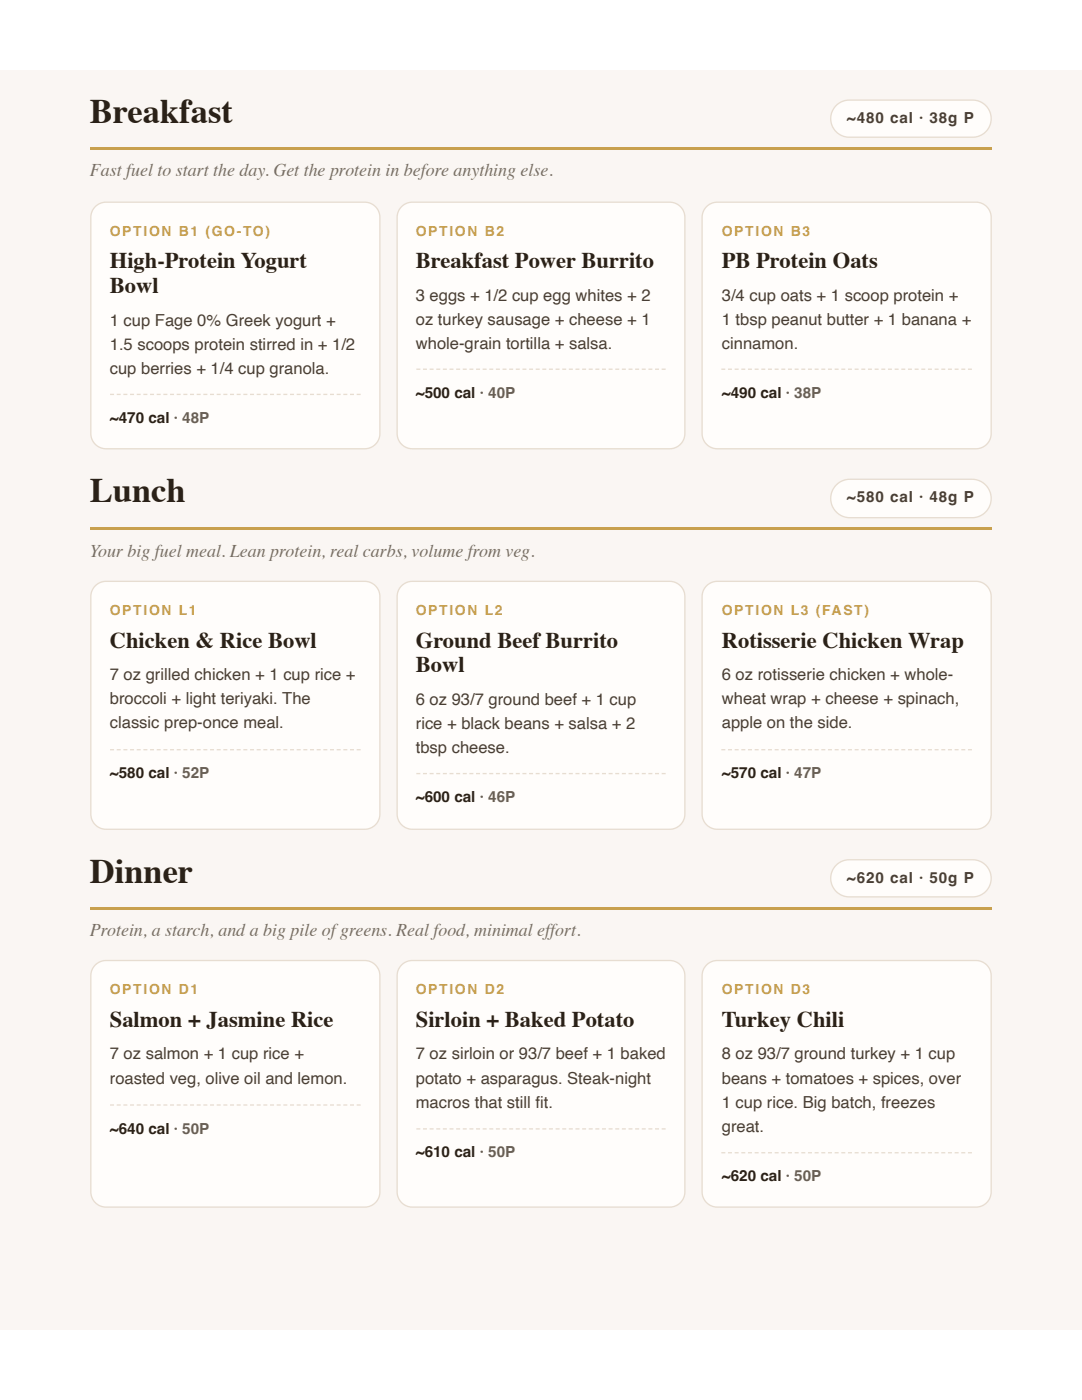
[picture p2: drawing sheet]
<svg xmlns="http://www.w3.org/2000/svg" width="216mm" height="279mm" viewBox="0 0 216 279" stroke-linecap="round" stroke-linejoin="round" font-family="sans-serif">
<path d="M0 14h215.9v251.4h-215.9z" fill="#faf6f3"/>
<g fill="#c8a04e">
<path d="M18 29.4h179.9v.5h-179.9z"/>
<path d="M18 105.3h179.9v.5h-179.9z"/>
<path d="M18 181h179.9v.5h-179.9z"/>
</g>
<path d="M166.8 21.1l1-.7 1.4-.4h24.9a3.7 3.7 0 0 1 3.7 3.7 3.7 3.7 0 0 1-3.7 3.7h-24.6a3.7 3.7 0 0 1-3.5-2.3 3.7 3.7 0 0 1 .8-4z" fill="#fffdfb"/>
<path d="M166.8 21.1l1-.7 1.4-.4h24.9a3.7 3.7 0 0 1 3.7 3.7 3.7 3.7 0 0 1-3.7 3.7h-24.6a3.7 3.7 0 0 1-3.5-2.3 3.7 3.7 0 0 1 .8-4z" fill="none" stroke="#e7ddd1" stroke-width=".26"/>
<path d="M19 41.2l1-.6 1.2-.3h51.6a3 3 0 0 1 3 3.1v43.1a3 3 0 0 1-3 3.1h-51.6a3 3 0 0 1-3.1-3.1v-43.1l.3-1.2z" fill="#fffdfb"/>
<path d="M19 41.2l1-.6 1.2-.3h51.6a3 3 0 0 1 3 3.1v43.1a3 3 0 0 1-3 3.1h-51.6a3 3 0 0 1-3.1-3.1v-43.1l.3-1.2z" fill="none" stroke="#e7ddd1" stroke-width=".26"/>
<path d="M22 78.6h.8v.2h-.8zM23.3 78.6h.8v.2h-.8zM24.6 78.6h.8v.2h-.8zM26 78.6h.7v.2h-.7zM27.3 78.6h.8v.2h-.8zM28.6 78.6h.8v.2h-.8zM29.9 78.6h.8v.2h-.8zM31.3 78.6h.8v.2h-.8zM32.6 78.6h.8v.2h-.8zM33.9 78.6h.8v.2h-.8zM35.3 78.6h.8v.2h-.8zM36.6 78.6h.8v.2h-.8zM37.9 78.6h.8v.2h-.8zM39.3 78.6h.7v.2h-.7zM40.6 78.6h.8v.2h-.8zM41.9 78.6h.8v.2h-.8zM43.2 78.6h.8v.2h-.8zM44.6 78.6h.8v.2h-.8zM45.9 78.6h.8v.2h-.8zM47.2 78.6h.8v.2h-.8zM48.6 78.6h.8v.2h-.8zM49.9 78.6h.8v.2h-.8zM51.2 78.6h.8v.2h-.8zM52.6 78.6h.7v.2h-.7zM53.9 78.6h.8v.2h-.8zM55.2 78.6h.8v.2h-.8zM56.5 78.6h.8v.2h-.8zM57.9 78.6h.8v.2h-.8zM59.2 78.6h.8v.2h-.8zM60.5 78.6h.8v.2h-.8zM61.9 78.6h.8v.2h-.8zM63.2 78.6h.8v.2h-.8zM64.5 78.6h.8v.2h-.8zM65.9 78.6h.7v.2h-.7zM67.2 78.6h.8v.2h-.8zM68.5 78.6h.8v.2h-.8zM69.8 78.6h.8v.2h-.8zM71.2 78.6h.8v.2h-.8z" fill="#e7ddd1"/>
<path d="M80.1 41.2l1-.6 1.2-.3h51.3a3 3 0 0 1 3.1 3.1v43.1a3 3 0 0 1-3.1 3.1h-51.3a3 3 0 0 1-3.1-3.1v-43.1l.3-1.2z" fill="#fffdfb"/>
<path d="M80.1 41.2l1-.6 1.2-.3h51.3a3 3 0 0 1 3.1 3.1v43.1a3 3 0 0 1-3.1 3.1h-51.3a3 3 0 0 1-3.1-3.1v-43.1l.3-1.2z" fill="none" stroke="#e7ddd1" stroke-width=".26"/>
<path d="M83.1 73.6h.8v.2h-.8zM84.4 73.6h.8v.2h-.8zM85.7 73.6h.8v.2h-.8zM87 73.6h.8v.2h-.8zM88.4 73.6h.8v.2h-.8zM89.7 73.6h.8v.2h-.8zM91 73.6h.8v.2h-.8zM92.3 73.6h.8v.2h-.8zM93.7 73.6h.8v.2h-.8zM95 73.6h.8v.2h-.8zM96.3 73.6h.8v.2h-.8zM97.6 73.6h.8v.2h-.8zM99 73.6h.7v.2h-.7zM100.3 73.6h.8v.2h-.8zM101.6 73.6h.8v.2h-.8zM102.9 73.6h.8v.2h-.8zM104.2 73.6h.8v.2h-.8zM105.6 73.6h.8v.2h-.8zM106.9 73.6h.8v.2h-.8zM108.2 73.6h.8v.2h-.8zM109.5 73.6h.8v.2h-.8zM110.9 73.6h.8v.2h-.8zM112.2 73.6h.8v.2h-.8zM113.5 73.6h.8v.2h-.8zM114.8 73.6h.8v.2h-.8zM116.2 73.6h.7v.2h-.7zM117.5 73.6h.8v.2h-.8zM118.8 73.6h.8v.2h-.8zM120.1 73.6h.8v.2h-.8zM121.4 73.6h.8v.2h-.8zM122.8 73.6h.8v.2h-.8zM124.1 73.6h.8v.2h-.8zM125.4 73.6h.8v.2h-.8zM126.7 73.6h.8v.2h-.8zM128.1 73.6h.8v.2h-.8zM129.4 73.6h.8v.2h-.8zM130.7 73.6h.8v.2h-.8zM132 73.6h.8v.2h-.8z" fill="#e7ddd1"/>
<path d="M141 41.2l1-.6 1.1-.3h51.6a3 3 0 0 1 3.1 3.1v43.1a3 3 0 0 1-3.1 3.1h-51.6a3 3 0 0 1-3-3.1v-43.1l.2-1.2z" fill="#fffdfb"/>
<path d="M141 41.2l1-.6 1.1-.3h51.6a3 3 0 0 1 3.1 3.1v43.1a3 3 0 0 1-3.1 3.1h-51.6a3 3 0 0 1-3-3.1v-43.1l.2-1.2z" fill="none" stroke="#e7ddd1" stroke-width=".26"/>
<path d="M143.9 73.6h.8v.2h-.8zM145.3 73.6h.8v.2h-.8zM146.6 73.6h.8v.2h-.8zM147.9 73.6h.8v.2h-.8zM149.3 73.6h.7v.2h-.7zM150.6 73.6h.8v.2h-.8zM151.9 73.6h.8v.2h-.8zM153.2 73.6h.8v.2h-.8zM154.6 73.6h.8v.2h-.8zM155.9 73.6h.8v.2h-.8zM157.2 73.6h.8v.2h-.8zM158.6 73.6h.8v.2h-.8zM159.9 73.6h.8v.2h-.8zM161.2 73.6h.8v.2h-.8zM162.6 73.6h.7v.2h-.7zM163.9 73.6h.8v.2h-.8zM165.2 73.6h.8v.2h-.8zM166.5 73.6h.8v.2h-.8zM167.9 73.6h.8v.2h-.8zM169.2 73.6h.8v.2h-.8zM170.5 73.6h.8v.2h-.8zM171.9 73.6h.8v.2h-.8zM173.2 73.6h.8v.2h-.8zM174.5 73.6h.8v.2h-.8zM175.9 73.6h.7v.2h-.7zM177.2 73.6h.8v.2h-.8zM178.5 73.6h.8v.2h-.8zM179.8 73.6h.8v.2h-.8zM181.2 73.6h.8v.2h-.8zM182.5 73.6h.8v.2h-.8zM183.8 73.6h.8v.2h-.8zM185.2 73.6h.8v.2h-.8zM186.5 73.6h.8v.2h-.8zM187.8 73.6h.8v.2h-.8zM189.2 73.6h.7v.2h-.7zM190.5 73.6h.8v.2h-.8zM191.8 73.6h.8v.2h-.8zM193.1 73.6h.8v.2h-.8z" fill="#e7ddd1"/>
<path d="M166.9 96.8l1-.8 1.4-.3 24.6-.1a3.8 3.8 0 0 1 3.9 3.9 3.8 3.8 0 0 1-3.9 3.8h-24.3a3.8 3.8 0 0 1-3.5-2.3 3.8 3.8 0 0 1 .8-4.2z" fill="#fffdfb"/>
<path d="M166.9 96.8l1-.8 1.4-.3 24.6-.1a3.8 3.8 0 0 1 3.9 3.9 3.8 3.8 0 0 1-3.9 3.8h-24.3a3.8 3.8 0 0 1-3.5-2.3 3.8 3.8 0 0 1 .8-4.2z" fill="none" stroke="#e7ddd1" stroke-width=".26"/>
<path d="M19 116.9l1-.6 1.2-.3h51.6a3 3 0 0 1 3 3.1v43.4a3 3 0 0 1-3 3h-51.6a3 3 0 0 1-3.1-3v-43.4l.3-1.2z" fill="#fffdfb"/>
<path d="M19 116.9l1-.6 1.2-.3h51.6a3 3 0 0 1 3 3.1v43.4a3 3 0 0 1-3 3h-51.6a3 3 0 0 1-3.1-3v-43.4l.3-1.2z" fill="none" stroke="#e7ddd1" stroke-width=".26"/>
<path d="M22 149.5h.8v.3h-.8zM23.3 149.5h.8v.3h-.8zM24.6 149.5h.8v.3h-.8zM26 149.5h.7v.3h-.7zM27.3 149.5h.8v.3h-.8zM28.6 149.5h.8v.3h-.8zM29.9 149.5h.8v.3h-.8zM31.3 149.5h.8v.3h-.8zM32.6 149.5h.8v.3h-.8zM33.9 149.5h.8v.3h-.8zM35.3 149.5h.8v.3h-.8zM36.6 149.5h.8v.3h-.8zM37.9 149.5h.8v.3h-.8zM39.3 149.5h.7v.3h-.7zM40.6 149.5h.8v.3h-.8zM41.9 149.5h.8v.3h-.8zM43.2 149.5h.8v.3h-.8zM44.6 149.5h.8v.3h-.8zM45.9 149.5h.8v.3h-.8zM47.2 149.5h.8v.3h-.8zM48.6 149.5h.8v.3h-.8zM49.9 149.5h.8v.3h-.8zM51.2 149.5h.8v.3h-.8zM52.6 149.5h.7v.3h-.7zM53.9 149.5h.8v.3h-.8zM55.2 149.5h.8v.3h-.8zM56.5 149.5h.8v.3h-.8zM57.9 149.5h.8v.3h-.8zM59.2 149.5h.8v.3h-.8zM60.5 149.5h.8v.3h-.8zM61.9 149.5h.8v.3h-.8zM63.2 149.5h.8v.3h-.8zM64.5 149.5h.8v.3h-.8zM65.9 149.5h.7v.3h-.7zM67.2 149.5h.8v.3h-.8zM68.5 149.5h.8v.3h-.8zM69.8 149.5h.8v.3h-.8zM71.2 149.5h.8v.3h-.8z" fill="#e7ddd1"/>
<path d="M80.1 116.9l1-.6 1.2-.3h51.3a3 3 0 0 1 3.1 3.1v43.4a3 3 0 0 1-3.1 3h-51.3a3 3 0 0 1-3.1-3v-43.4l.3-1.2z" fill="#fffdfb"/>
<path d="M80.1 116.9l1-.6 1.2-.3h51.3a3 3 0 0 1 3.1 3.1v43.4a3 3 0 0 1-3.1 3h-51.3a3 3 0 0 1-3.1-3v-43.4l.3-1.2z" fill="none" stroke="#e7ddd1" stroke-width=".26"/>
<path d="M83.1 154.3h.8v.2h-.8zM84.4 154.3h.8v.2h-.8zM85.7 154.3h.8v.2h-.8zM87 154.3h.8v.2h-.8zM88.4 154.3h.8v.2h-.8zM89.7 154.3h.8v.2h-.8zM91 154.3h.8v.2h-.8zM92.3 154.3h.8v.2h-.8zM93.7 154.3h.8v.2h-.8zM95 154.3h.8v.2h-.8zM96.3 154.3h.8v.2h-.8zM97.6 154.3h.8v.2h-.8zM99 154.3h.7v.2h-.7zM100.3 154.3h.8v.2h-.8zM101.6 154.3h.8v.2h-.8zM102.9 154.3h.8v.2h-.8zM104.2 154.3h.8v.2h-.8zM105.6 154.3h.8v.2h-.8zM106.9 154.3h.8v.2h-.8zM108.2 154.3h.8v.2h-.8zM109.5 154.3h.8v.2h-.8zM110.9 154.3h.8v.2h-.8zM112.2 154.3h.8v.2h-.8zM113.5 154.3h.8v.2h-.8zM114.8 154.3h.8v.2h-.8zM116.2 154.3h.7v.2h-.7zM117.5 154.3h.8v.2h-.8zM118.8 154.3h.8v.2h-.8zM120.1 154.3h.8v.2h-.8zM121.4 154.3h.8v.2h-.8zM122.8 154.3h.8v.2h-.8zM124.1 154.3h.8v.2h-.8zM125.4 154.3h.8v.2h-.8zM126.7 154.3h.8v.2h-.8zM128.1 154.3h.8v.2h-.8zM129.4 154.3h.8v.2h-.8zM130.7 154.3h.8v.2h-.8zM132 154.3h.8v.2h-.8z" fill="#e7ddd1"/>
<path d="M141 116.9l1-.6 1.1-.3h51.6a3 3 0 0 1 3.1 3.1v43.4a3 3 0 0 1-3.1 3h-51.6a3 3 0 0 1-3-3v-43.4l.2-1.2z" fill="#fffdfb"/>
<path d="M141 116.9l1-.6 1.1-.3h51.6a3 3 0 0 1 3.1 3.1v43.4a3 3 0 0 1-3.1 3h-51.6a3 3 0 0 1-3-3v-43.4l.2-1.2z" fill="none" stroke="#e7ddd1" stroke-width=".26"/>
<path d="M143.9 149.5h.8v.3h-.8zM145.3 149.5h.8v.3h-.8zM146.6 149.5h.8v.3h-.8zM147.9 149.5h.8v.3h-.8zM149.3 149.5h.7v.3h-.7zM150.6 149.5h.8v.3h-.8zM151.9 149.5h.8v.3h-.8zM153.2 149.5h.8v.3h-.8zM154.6 149.5h.8v.3h-.8zM155.9 149.5h.8v.3h-.8zM157.2 149.5h.8v.3h-.8zM158.6 149.5h.8v.3h-.8zM159.9 149.5h.8v.3h-.8zM161.2 149.5h.8v.3h-.8zM162.6 149.5h.7v.3h-.7zM163.9 149.5h.8v.3h-.8zM165.2 149.5h.8v.3h-.8zM166.5 149.5h.8v.3h-.8zM167.9 149.5h.8v.3h-.8zM169.2 149.5h.8v.3h-.8zM170.5 149.5h.8v.3h-.8zM171.9 149.5h.8v.3h-.8zM173.2 149.5h.8v.3h-.8zM174.5 149.5h.8v.3h-.8zM175.9 149.5h.7v.3h-.7zM177.2 149.5h.8v.3h-.8zM178.5 149.5h.8v.3h-.8zM179.8 149.5h.8v.3h-.8zM181.2 149.5h.8v.3h-.8zM182.5 149.5h.8v.3h-.8zM183.8 149.5h.8v.3h-.8zM185.2 149.5h.8v.3h-.8zM186.5 149.5h.8v.3h-.8zM187.8 149.5h.8v.3h-.8zM189.2 149.5h.7v.3h-.7zM190.5 149.5h.8v.3h-.8zM191.8 149.5h.8v.3h-.8zM193.1 149.5h.8v.3h-.8z" fill="#e7ddd1"/>
<path d="M166.8 172.7l1-.7 1.4-.4h24.9a3.7 3.7 0 0 1 3.7 3.7 3.7 3.7 0 0 1-3.7 3.7h-24.6a3.7 3.7 0 0 1-3.5-2.3 3.7 3.7 0 0 1 .8-4z" fill="#fffdfb"/>
<path d="M166.8 172.7l1-.7 1.4-.4h24.9a3.7 3.7 0 0 1 3.7 3.7 3.7 3.7 0 0 1-3.7 3.7h-24.6a3.7 3.7 0 0 1-3.5-2.3 3.7 3.7 0 0 1 .8-4z" fill="none" stroke="#e7ddd1" stroke-width=".26"/>
<path d="M19 192.6l1-.7 1.2-.2h51.6a3 3 0 0 1 3 3v43.2a3 3 0 0 1-3 3h-51.6a3 3 0 0 1-3.1-3v-43.2l.3-1.1z" fill="#fffdfb"/>
<path d="M19 192.6l1-.7 1.2-.2h51.6a3 3 0 0 1 3 3v43.2a3 3 0 0 1-3 3h-51.6a3 3 0 0 1-3.1-3v-43.2l.3-1.1z" fill="none" stroke="#e7ddd1" stroke-width=".26"/>
<path d="M22 220.4h.8v.3h-.8zM23.3 220.4h.8v.3h-.8zM24.6 220.4h.8v.3h-.8zM26 220.4h.7v.3h-.7zM27.3 220.4h.8v.3h-.8zM28.6 220.4h.8v.3h-.8zM29.9 220.4h.8v.3h-.8zM31.3 220.4h.8v.3h-.8zM32.6 220.4h.8v.3h-.8zM33.9 220.4h.8v.3h-.8zM35.3 220.4h.8v.3h-.8zM36.6 220.4h.8v.3h-.8zM37.9 220.4h.8v.3h-.8zM39.3 220.4h.7v.3h-.7zM40.6 220.4h.8v.3h-.8zM41.9 220.4h.8v.3h-.8zM43.2 220.4h.8v.3h-.8zM44.6 220.4h.8v.3h-.8zM45.9 220.4h.8v.3h-.8zM47.2 220.4h.8v.3h-.8zM48.6 220.4h.8v.3h-.8zM49.9 220.4h.8v.3h-.8zM51.2 220.4h.8v.3h-.8zM52.6 220.4h.7v.3h-.7zM53.9 220.4h.8v.3h-.8zM55.2 220.4h.8v.3h-.8zM56.5 220.4h.8v.3h-.8zM57.9 220.4h.8v.3h-.8zM59.2 220.4h.8v.3h-.8zM60.5 220.4h.8v.3h-.8zM61.9 220.4h.8v.3h-.8zM63.2 220.4h.8v.3h-.8zM64.5 220.4h.8v.3h-.8zM65.9 220.4h.7v.3h-.7zM67.2 220.4h.8v.3h-.8zM68.5 220.4h.8v.3h-.8zM69.8 220.4h.8v.3h-.8zM71.2 220.4h.8v.3h-.8z" fill="#e7ddd1"/>
<path d="M80.1 192.6l1-.7 1.2-.2h51.3a3 3 0 0 1 3.1 3v43.2a3 3 0 0 1-3.1 3h-51.3a3 3 0 0 1-3.1-3v-43.2l.3-1.1z" fill="#fffdfb"/>
<path d="M80.1 192.6l1-.7 1.2-.2h51.3a3 3 0 0 1 3.1 3v43.2a3 3 0 0 1-3.1 3h-51.3a3 3 0 0 1-3.1-3v-43.2l.3-1.1z" fill="none" stroke="#e7ddd1" stroke-width=".26"/>
<path d="M83.1 225.2h.8v.2h-.8zM84.4 225.2h.8v.2h-.8zM85.7 225.2h.8v.2h-.8zM87 225.2h.8v.2h-.8zM88.4 225.2h.8v.2h-.8zM89.7 225.2h.8v.2h-.8zM91 225.2h.8v.2h-.8zM92.3 225.2h.8v.2h-.8zM93.7 225.2h.8v.2h-.8zM95 225.2h.8v.2h-.8zM96.3 225.2h.8v.2h-.8zM97.6 225.2h.8v.2h-.8zM99 225.2h.7v.2h-.7zM100.3 225.2h.8v.2h-.8zM101.6 225.2h.8v.2h-.8zM102.9 225.2h.8v.2h-.8zM104.2 225.2h.8v.2h-.8zM105.6 225.2h.8v.2h-.8zM106.9 225.2h.8v.2h-.8zM108.2 225.2h.8v.2h-.8zM109.5 225.2h.8v.2h-.8zM110.9 225.2h.8v.2h-.8zM112.2 225.2h.8v.2h-.8zM113.5 225.2h.8v.2h-.8zM114.8 225.2h.8v.2h-.8zM116.2 225.2h.7v.2h-.7zM117.5 225.2h.8v.2h-.8zM118.8 225.2h.8v.2h-.8zM120.1 225.2h.8v.2h-.8zM121.4 225.2h.8v.2h-.8zM122.8 225.2h.8v.2h-.8zM124.1 225.2h.8v.2h-.8zM125.4 225.2h.8v.2h-.8zM126.7 225.2h.8v.2h-.8zM128.1 225.2h.8v.2h-.8zM129.4 225.2h.8v.2h-.8zM130.7 225.2h.8v.2h-.8zM132 225.2h.8v.2h-.8z" fill="#e7ddd1"/>
<path d="M141 192.6l1-.7 1.1-.2h51.6a3 3 0 0 1 3.1 3v43.2a3 3 0 0 1-3.1 3h-51.6a3 3 0 0 1-3-3v-43.2l.2-1.1z" fill="#fffdfb"/>
<path d="M141 192.6l1-.7 1.1-.2h51.6a3 3 0 0 1 3.1 3v43.2a3 3 0 0 1-3.1 3h-51.6a3 3 0 0 1-3-3v-43.2l.2-1.1z" fill="none" stroke="#e7ddd1" stroke-width=".26"/>
<path d="M143.9 229.9h.8v.3h-.8zM145.3 229.9h.8v.3h-.8zM146.6 229.9h.8v.3h-.8zM147.9 229.9h.8v.3h-.8zM149.3 229.9h.7v.3h-.7zM150.6 229.9h.8v.3h-.8zM151.9 229.9h.8v.3h-.8zM153.2 229.9h.8v.3h-.8zM154.6 229.9h.8v.3h-.8zM155.9 229.9h.8v.3h-.8zM157.2 229.9h.8v.3h-.8zM158.6 229.9h.8v.3h-.8zM159.9 229.9h.8v.3h-.8zM161.2 229.9h.8v.3h-.8zM162.6 229.9h.7v.3h-.7zM163.9 229.9h.8v.3h-.8zM165.2 229.9h.8v.3h-.8zM166.5 229.9h.8v.3h-.8zM167.9 229.9h.8v.3h-.8zM169.2 229.9h.8v.3h-.8zM170.5 229.9h.8v.3h-.8zM171.9 229.9h.8v.3h-.8zM173.2 229.9h.8v.3h-.8zM174.5 229.9h.8v.3h-.8zM175.9 229.9h.7v.3h-.7zM177.2 229.9h.8v.3h-.8zM178.5 229.9h.8v.3h-.8zM179.8 229.9h.8v.3h-.8zM181.2 229.9h.8v.3h-.8zM182.5 229.9h.8v.3h-.8zM183.8 229.9h.8v.3h-.8zM185.2 229.9h.8v.3h-.8zM186.5 229.9h.8v.3h-.8zM187.8 229.9h.8v.3h-.8zM189.2 229.9h.7v.3h-.7zM190.5 229.9h.8v.3h-.8zM191.8 229.9h.8v.3h-.8zM193.1 229.9h.8v.3h-.8z" fill="#e7ddd1"/>
<g font-size="6.9" fill="#2a2118">
<text x="17.9" y="24.6">Breakfast</text>
<text x="17.9" y="100.3">Lunch</text>
<text x="17.9" y="176.2">Dinner</text>
</g>
<g font-size="4.5" fill="#2a2118">
<text x="21.9" y="53.4">High-Protein Yogurt</text>
<text x="83" y="53.4">Breakfast Power Burrito</text>
<text x="144" y="53.4">PB Protein Oats</text>
<text x="21.9" y="58.5">Bowl</text>
<text x="21.9" y="129.4">Chicken &amp; Rice Bowl</text>
<text x="83" y="129.4">Ground Beef Burrito</text>
<text x="144" y="129.4">Rotisserie Chicken Wrap</text>
<text x="83" y="134.1">Bowl</text>
<text x="21.9" y="205.1">Salmon + Jasmine Rice</text>
<text x="83" y="205.1">Sirloin + Baked Potato</text>
<text x="144" y="205.1">Turkey Chili</text>
</g>
<g font-size="3.6" fill="#7d6f5d">
<text x="17.9" y="35.2">Fast fuel to start the day. Get the protein in before anything else.</text>
<text x="17.9" y="111.1">Your big fuel meal. Lean protein, real carbs, volume from veg.</text>
<text x="17.9" y="186.8">Protein, a starch, and a big pile of greens. Real food, minimal effort.</text>
</g>
<g font-size="3.3" fill="#4a3f35">
<text x="21.9" y="65.1">1 cup Fage 0% Greek yogurt +</text>
<text x="83" y="60.1">3 eggs + 1/2 cup egg whites + 2</text>
<text x="83" y="64.8">oz turkey sausage + cheese + 1</text>
<text x="144" y="60.1">3/4 cup oats + 1 scoop protein +</text>
<text x="144" y="64.8">1 tbsp peanut butter + 1 banana +</text>
<text x="21.9" y="69.8">1.5 scoops protein stirred in + 1/2</text>
<text x="83" y="69.6">whole-grain tortilla + salsa.</text>
<text x="144" y="69.6">cinnamon.</text>
<text x="21.9" y="74.6">cup berries + 1/4 cup granola.</text>
<text x="21.9" y="135.7">7 oz grilled chicken + 1 cup rice +</text>
<text x="144" y="135.7">6 oz rotisserie chicken + whole-</text>
<text x="21.9" y="140.5">broccoli + light teriyaki. The</text>
<text x="83" y="140.8">6 oz 93/7 ground beef + 1 cup</text>
<text x="144" y="140.5">wheat wrap + cheese + spinach,</text>
<text x="21.9" y="145.3">classic prep-once meal.</text>
<text x="83" y="145.5">rice + black beans + salsa + 2</text>
<text x="144" y="145.3">apple on the side.</text>
<text x="83" y="150.3">tbsp cheese.</text>
<text x="21.9" y="211.4">7 oz salmon + 1 cup rice +</text>
<text x="83" y="211.4">7 oz sirloin or 93/7 beef + 1 baked</text>
<text x="144" y="211.4">8 oz 93/7 ground turkey + 1 cup</text>
<text x="21.9" y="216.4">roasted veg, olive oil and lemon.</text>
<text x="83" y="216.4">potato + asparagus. Steak-night</text>
<text x="83" y="221.2">macros that still fi t.</text>
<text x="144" y="216.4">beans + tomatoes + spices, over</text>
<text x="144" y="221.2">1 cup rice. Big batch, freezes</text>
<text x="144" y="226">great.</text>
</g>
<g font-size="3" fill="#4a3f35">
<text x="169" y="24.6">~480 cal · 38g P</text>
<text x="169" y="100.3">~580 cal · 48g P</text>
<text x="169" y="176.2">~620 cal · 50g P</text>
</g>
<g font-size="3" fill="#2a2118">
<text x="83" y="79.4">~500 cal · 40P</text>
<text x="144" y="79.4">~490 cal · 38P</text>
<text x="21.9" y="84.4">~470 cal · 48P</text>
<text x="21.9" y="155.3">~580 cal · 52P</text>
<text x="144" y="155.3">~570 cal · 47P</text>
<text x="83" y="160.1">~600 cal · 46P</text>
<text x="21.9" y="226.2">~640 cal · 50P</text>
<text x="83" y="231">~610 cal · 50P</text>
<text x="144" y="235.7">~620 cal · 50P</text>
</g>
<g font-size="2.8" fill="#c8a04e">
<text x="21.9" y="47.1">OPTION B1 (GO-TO)</text>
<text x="83" y="47.1">OPTION B2</text>
<text x="144" y="47.1">OPTION B3</text>
<text x="21.9" y="122.8">OPTION L1</text>
<text x="83" y="122.8">OPTION L2</text>
<text x="144" y="122.8">OPTION L3 (FAST)</text>
<text x="21.9" y="198.4">OPTION D1</text>
<text x="83" y="198.4">OPTION D2</text>
<text x="144" y="198.4">OPTION D3</text>
</g>
</svg>
